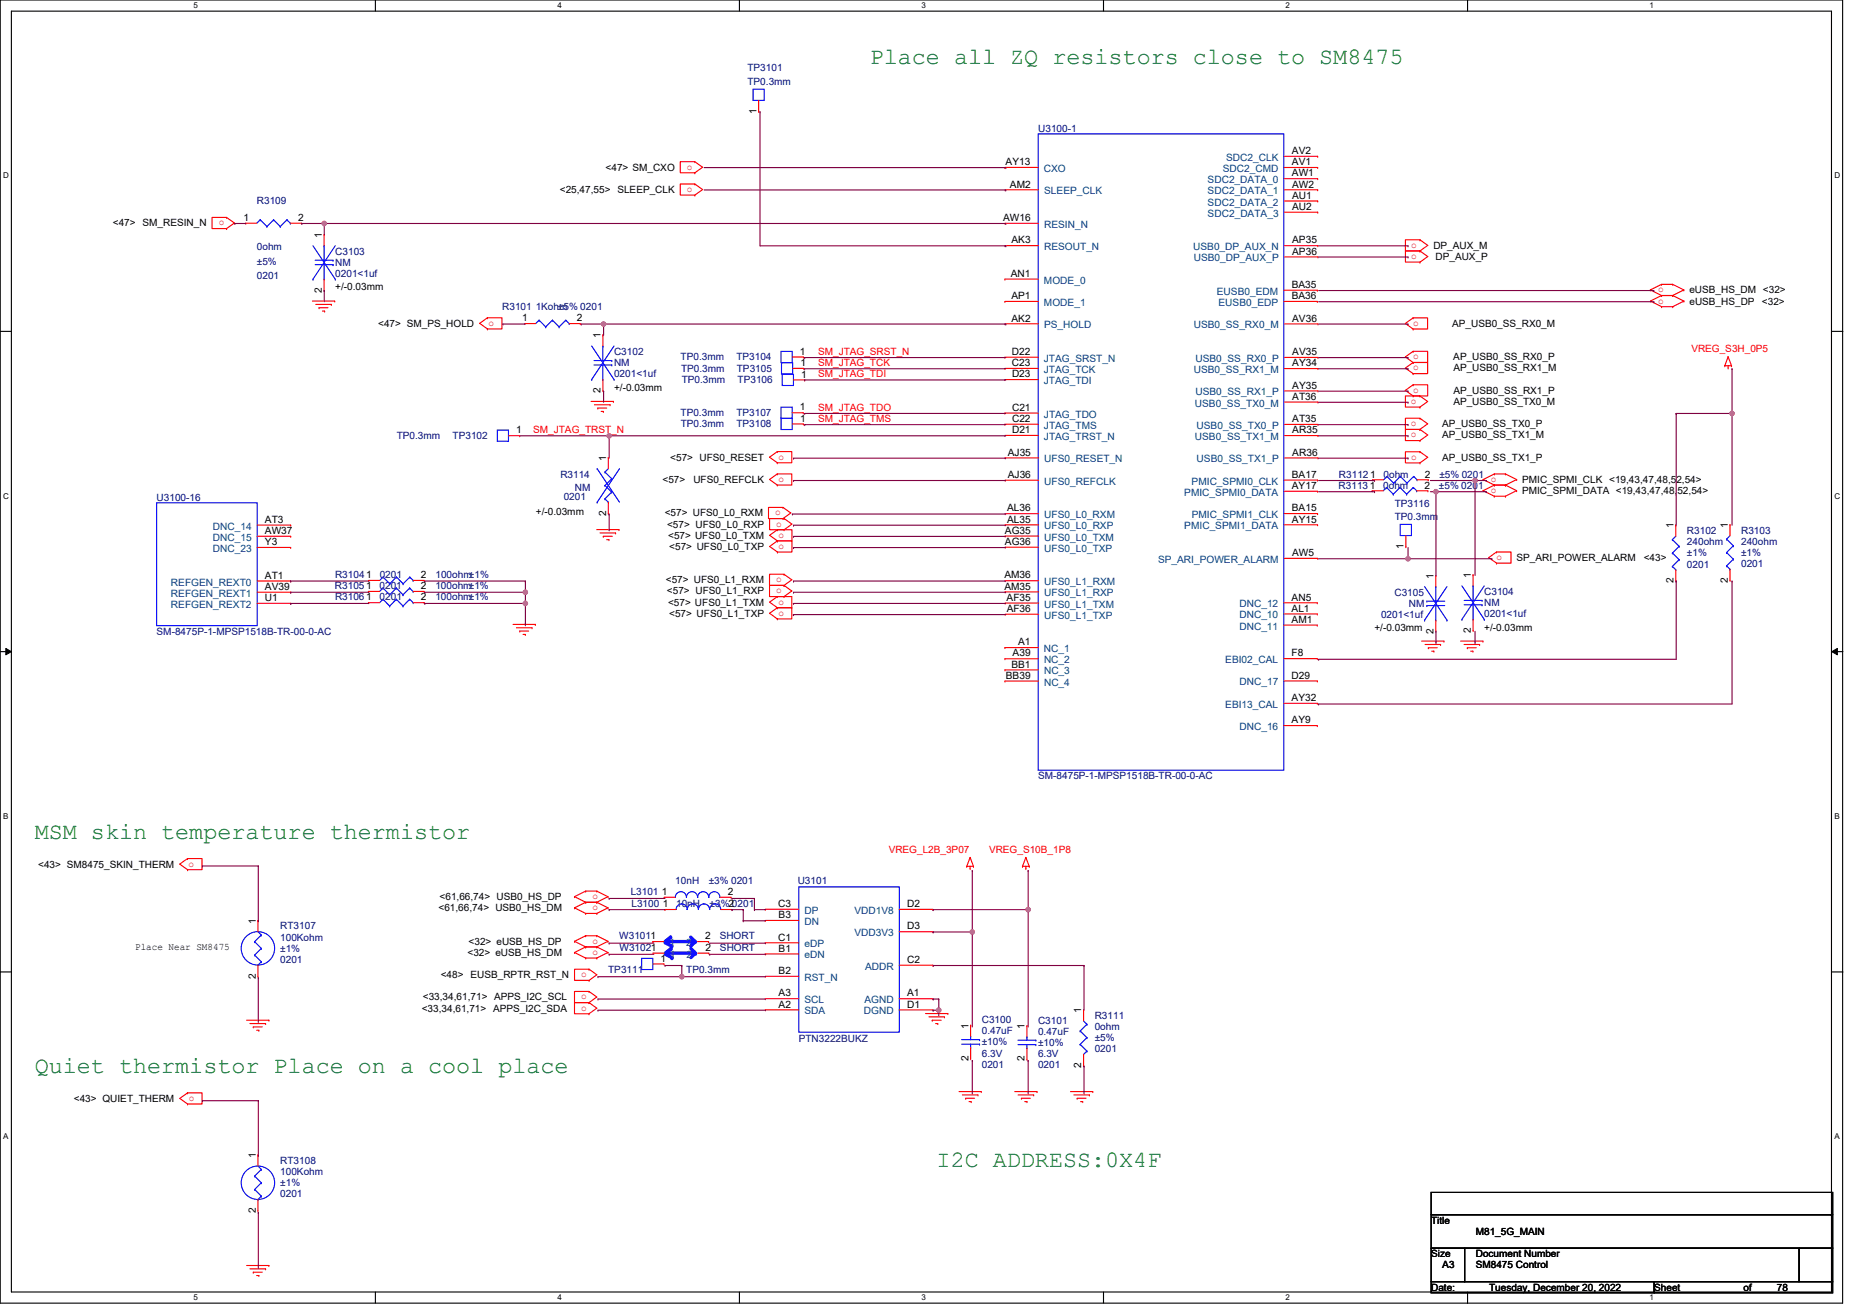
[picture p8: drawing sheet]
<svg xmlns="http://www.w3.org/2000/svg" width="297mm" height="210mm" viewBox="0 0 297 210" stroke-linecap="round" stroke-linejoin="round" font-family="sans-serif">
<path d="M0 0h293.9v207.9h-293.9zM1.8 1.8h290.4v204.3h-290.4z" fill="none" stroke="#000" stroke-width=".18"/>
<g fill="#fff">
<path d="M30.9 .2h.7v1.4h-.7z"/>
<path d="M30.9 206.3h.7v1.4h-.7z"/>
</g>
<path d="M59.9 0v1.8M59.9 206.1v1.8" fill="none" stroke="#000" stroke-width=".18"/>
<g fill="#fff">
<path d="M88.9 .2h.7v1.4h-.7z"/>
<path d="M88.9 206.3h.7v1.4h-.7z"/>
</g>
<path d="M118 0v1.8M118 206.1v1.8" fill="none" stroke="#000" stroke-width=".18"/>
<g fill="#fff">
<path d="M147 .2h.7v1.4h-.7z"/>
<path d="M147 206.3h.7v1.4h-.7z"/>
</g>
<path d="M176 0v1.8M176 206.1v1.8" fill="none" stroke="#000" stroke-width=".18"/>
<g fill="#fff">
<path d="M205.1 .2h.7v1.4h-.7z"/>
<path d="M205.1 206.3h.7v1.4h-.7z"/>
</g>
<path d="M234.1 0v1.8M234.1 206.1v1.8" fill="none" stroke="#000" stroke-width=".18"/>
<g fill="#fff">
<path d="M263.2 .2h.7v1.4h-.7z"/>
<path d="M263.2 206.3h.7v1.4h-.7z"/>
<path d="M.5 27.3h.9v1.4h-.9z"/>
<path d="M292.6 27.3h1v1.4h-1z"/>
<path d="M.5 78.4h.9v1.4h-.9z"/>
<path d="M292.7 78.4h.9v1.4h-.9z"/>
</g>
<path d="M0 52.9h1.8M292.2 52.9h1.8" fill="none" stroke="#000" stroke-width=".18"/>
<g fill="#fff">
<path d="M.5 129.5h.8v1.4h-.8z"/>
<path d="M292.7 129.5h.8v1.4h-.8z"/>
</g>
<path d="M0 103.9h1.8M292.2 103.9h1.8" fill="none" stroke="#000" stroke-width=".18"/>
<path d="M.9 103.4l.9 .5-.9 .5zM292.2 103.9l.9-.5v1z" fill="#000"/>
<path d="M.9 103.4l.9 .5-.9 .5zM292.2 103.9l.9-.5v1z" fill="none" stroke="#000" stroke-width=".16"/>
<g fill="#fff">
<path d="M.5 180.6h.8v1.4h-.8z"/>
<path d="M292.7 180.6h.8v1.4h-.8z"/>
</g>
<path d="M0 155h1.8M292.2 155h1.8M228.3 190.2h64.1v3.5h-64.1zM228.3 193.7h64.1v5.4h-64.1zM228.3 199.1h5.3v5.3h-5.3zM228.3 190.2h64.1v3.6h-64.1zM228.3 193.8h64.1v5.3h-64.1zM233.6 199.1h53.4v5.3h-53.4zM287 199.1h5.4v5.3h-5.4zM228.3 204.4h35.6v1.8h-35.6zM263.9 204.4h28.5v1.8h-28.5z" fill="none" stroke="#000" stroke-width=".18"/>
<g fill="none" stroke="#f00" stroke-width=".18">
<path d="M121 17.8h.1M121 16v1.8M36.1 34.7h.1M36.1 36.5h.1M36.1 34.7h-2.3v1.8h2.3M36.1 34.7l1.3 .9-1.3 .9M110.8 25.8h.1M110.8 27.6h.1M110.8 25.8h-2.3v1.8h2.3M110.8 25.8l1.3 .9-1.3 .9M110.8 29.3h.1M110.8 31.1h.1"/>
<path d="M110.8 29.3h-2.3v1.8h2.3M110.8 29.3l1.3 .9-1.3 .9M226.5 38.3h.1M226.5 38.3h-2.3v1.7h2.3M226.5 38.3l1.3 .8-1.3 .9M49.8 48h3.6M50.4 48.6h2.5M50.9 49.1h.1M50.9 49.1h1.4M51.4 49.6h.4M51.8 49.6h.1M52.9 48.6h.1"/>
<path d="M53.4 48h.1M77.8 50.7h.1M77.8 52.5h.1M77.8 50.7h2.3v1.8h-2.3M77.8 50.7l-1.3 .9 1.3 .9M126.4 56.9h1.8M128.2 56.9h.1M225.4 50.7h.1M225.4 52.5h.1M225.4 50.7h2.3v1.8h-2.3M225.4 50.7l-1.2 .9 1.2 .9M225.4 56h.1"/>
<path d="M225.4 57.8h.1M225.4 56h2.3v1.8h-2.3M225.4 56l-1.2 .9 1.2 .9M225.4 59.6h.1M225.4 57.8h2.3v1.8h-2.3M225.4 57.8l-1.2 .9 1.2 .9M226.5 40h.1M226.5 41.8h.1M226.5 40h-2.3v1.8h2.3M226.5 40l1.3 .9-1.3 .9M263.3 46.2h.1M263.3 46.2l1.8 .9"/>
<path d="M263.3 48h.1M263.3 48l1.8 .9M265.1 45.4h.1M265.1 47.1h.1M265.1 45.4l-1.8 .8M265.1 45.4h1.7M265.1 47.1h1.7M265.1 48.9h.1M265.1 47.1l-1.8 .9M265.1 48.9h1.7M266.8 45.4h.1M266.8 47.1h.1"/>
<path d="M266.8 45.4l1.8 .8M266.8 48.9h.1M266.8 47.1l1.8 .9M268.6 46.2h.1M268.6 46.2l-1.8 .9M268.6 48h.1M268.6 48l-1.8 .9M275.1 58.3h.1M275.1 58.3h1.1M275.7 58.7h.1M275.7 56.9h.1M275.7 58.3v.4"/>
<path d="M275.7 56.9l.5 1.4M275.7 56.9l-.6 1.4M276.2 58.3h.1M94.3 64h3.6M94.8 64.6h2.5M95.4 65.1h.1M95.4 65.1h1.4M95.9 65.6h.3M96.2 65.6h.1M97.3 64.6h.1M97.9 64h.1M124 72h.1"/>
<path d="M124 73.8h.1M124 72h2.3v1.8h-2.3M124 72l-1.2 .9 1.2 .9M124 75.6h.1M124 77.4h.1M124 75.6h2.3v1.8h-2.3M124 75.6l-1.2 .9 1.2 .9M126.4 65.8h1.7M128.1 65.8h.1M218.9 78.3h.1M218.9 78.3h1.8M225.4 61.4h.1"/>
<path d="M225.4 63.2h.1M225.4 61.4h2.4v1.8h-2.4M225.4 61.4l-1.2 .9 1.2 .9M226 78.3h1.8M226.5 63.2h.1M226.5 64.9h.1M226.5 63.2h-2.3v1.7h2.3M226.5 63.2l1.3 .8-1.3 .9M226.5 66.7h.1M226.5 68.5h.1M226.5 66.7h-2.3v1.8h2.3M226.5 66.7l1.3 .9-1.3 .9"/>
<path d="M226.5 70.3h.1M226.5 68.5h-2.3v1.8h2.3M226.5 68.5l1.3 .9-1.3 .9M226.5 72.1h.1M226.5 73.8h.1M226.5 72.1h-2.3v1.7h2.3M226.5 72.1l1.3 .8-1.3 .9M227.8 78.3h.1M236.6 78.3h.1M236.6 78.3l1.8 .9M236.6 76.5h.1M236.6 76.5l1.8 .9"/>
<path d="M238.4 77.4h.1M238.4 79.2h.1M238.4 77.4l-1.8 .9M238.4 77.4h1.8M238.4 79.2h1.8M238.4 75.6h.1M238.4 75.6l-1.8 .9M238.4 75.6h1.8M240.2 77.4h.1M240.2 79.2h.1M240.2 77.4l1.7 .9M240.2 75.6h.1"/>
<path d="M240.2 75.6l1.7 .9M241.9 78.3h.1M241.9 78.3l-1.7 .9M241.9 76.5h.1M241.9 76.5l-1.7 .9M81.8 99.6h3.6M85.4 99.6h.1M95.2 84.5h3.5M95.7 85h2.5M96.2 85.5h.1M96.2 85.5h1.5M96.8 86.1h.3"/>
<path d="M97.1 86.1h.1M98.2 85h.1M98.7 84.5h.1M124 95.2h.1M124 96.9h.1M124 95.2h2.3v1.7h-2.3M124 95.2l-1.2 .8 1.2 .9M124 98.7h.1M124 96.9h2.3v1.8h-2.3M124 96.9l-1.2 .9 1.2 .9M124 84.5h.1M124 86.3h.1"/>
<path d="M124 84.5h2.3v1.8h-2.3M124 84.5l-1.2 .9 1.2 .9M124 88.1h.1M124 86.3h2.3v1.8h-2.3M124 86.3l-1.2 .9 1.2 .9M124.9 80.9h.1M124.9 82.7h.1M124.9 80.9h-2.3v1.8h2.3M124.9 80.9l1.3 .9-1.3 .9M125.1 91.6h.1M125.1 93.4h.1M125.1 91.6h-2.3v1.8h2.3"/>
<path d="M125.1 91.6l1.2 .9-1.2 .9M125.1 95.2h.1M125.1 93.4h-2.3v1.8h2.3M125.1 93.4l1.2 .9-1.2 .9M125.1 82.7h.1M125.1 84.5h.1M125.1 82.7h-2.3v1.8h2.3M125.1 82.7l1.2 .9-1.2 .9M238.7 88h.1M238.7 89.8h.1M238.7 88h2.3v1.8h-2.3M238.7 88l-1.2 .9 1.2 .9"/>
<path d="M82.4 100.1h2.5M82.9 100.7h.1M82.9 100.7h1.4M83.4 101.2h.4M83.8 101.2h.1M84.9 100.1h.1M226.8 102.3h3.5M227.3 102.8h2.5M227.9 103.3h.1M227.9 103.3h1.4M228.4 103.9h.3M228.7 103.9h.1"/>
<path d="M229.8 102.8h.1M230.3 102.3h.1M233 102.3h3.6M233.5 102.8h2.5M234.1 103.3h.1M234.1 103.3h1.4M234.6 103.9h.4M235 103.9h.1M236 102.8h.1M236.6 102.3h.1M29.9 136.9h.1M29.9 138.7h.1"/>
<path d="M29.9 136.9h2.3v1.8h-2.3M29.9 136.9l-1.2 .9 1.2 .9M154.2 138.2h.1M154.2 138.2h1.1M154.8 138.5h.1M154.8 136.8h.1M154.8 138.2v.3M154.8 136.8l.5 1.4M154.8 136.8l-.6 1.4M155.3 138.2h.1M163.1 138.2h.1M163.1 138.2h1.1"/>
<path d="M163.7 138.5h.1M163.7 136.8h.1M163.7 138.2v.3M163.7 136.8l.5 1.4M163.7 136.8l-.6 1.4M164.2 138.2h.1M91.7 143h.1M91.7 143l1.7 .9M91.7 144.8h.1M91.7 144.8l1.7 .9M91.7 150.1h.1M91.7 150.1l1.7 .9"/>
<path d="M91.7 151.9h.1M91.7 151.9l1.7 .9M93.4 142.1h.1M93.4 143.9h.1M93.4 142.1h1.8M93.4 142.1l-1.7 .9M93.4 143.9h1.8M93.4 145.7h.1M93.4 143.9l-1.7 .9M93.4 145.7h1.8M93.4 149.3h.1M93.4 151h.1"/>
<path d="M93.4 149.3h1.8M93.4 149.3l-1.7 .8M93.4 151h1.8M93.4 152.8h.1M93.4 151l-1.7 .9M93.4 152.8h1.8M94 158.1h.1M94 159.9h.1M94 158.1h-2.4v1.8h2.4M94 158.1l1.2 .9-1.2 .9M94 159.9h-2.4v1.8h2.4M94 159.9l1.2 .9-1.2 .9"/>
<path d="M94 154.6h.1M94 156.4h.1M94 154.6h-2.3v1.8h2.3M94 154.6l1.2 .9-1.2 .9M95.2 142.1h.1M95.2 143.9h.1M95.2 142.1l1.8 .9M95.2 145.7h.1M95.2 143.9l1.8 .9M95.2 149.3h.1M95.2 151h.1M95.2 149.3l1.8 .8"/>
<path d="M95.2 152.8h.1M95.2 151l1.8 .9M97 143h.1M97 143l-1.8 .9M97 144.8h.1M97 144.8l-1.8 .9M97 150.1h.1M97 150.1l-1.8 .9M97 151.9h.1M97 151.9l-1.8 .9M29.9 174.3h.1M29.9 176.1h.1"/>
<path d="M29.9 174.3h2.3v1.8h-2.3M29.9 174.3l-1.2 .9 1.2 .9M39.3 162.7h3.6M39.9 163.3h2.5M40.4 163.8h.1M40.4 163.8h1.4M40.9 164.3h.4M41.3 164.3h.1M42.4 163.3h.1M42.9 162.7h.1M94 161.7h.1M147.6 161.7h3.6"/>
<path d="M148.2 162.2h2.5M148.7 162.7h.1M148.7 162.7h1.4M149.3 163.3h.3M149.6 163.3h.1M150.7 162.2h.1M151.2 161.7h.1M153 174.1h3.5M153.5 174.6h2.5M154 175.2h.1M154 175.2h1.5M154.6 175.7h.3"/>
<path d="M154.8 163.5h.1M154.8 163.5v1.8M154.8 168.9h.1M154.8 167.1v1.8M154.9 175.7h.1M156 174.6h.1M156.5 174.1h.1M161.9 174.1h3.5M162.4 174.6h2.5M162.9 175.2h.1M162.9 175.2h1.5M163.5 175.7h.3"/>
<path d="M163.8 175.7h.1M164.9 174.6h.1M165.4 174.1h.1M170.8 174.1h3.5M171.3 174.6h2.5M171.8 175.2h.1M171.8 175.2h1.5M172.4 175.7h.3M172.7 175.7h.1M173.8 174.6h.1M174.3 174.1h.1M39.3 201.8h3.6"/>
<path d="M39.9 202.4h2.5M40.4 202.9h.1M40.4 202.9h1.4M40.9 203.4h.4M41.3 203.4h.1M42.4 202.4h.1M42.9 201.8h.1"/>
</g>
<g fill="none" stroke="#00f" stroke-width=".18">
<path d="M120.1 14.2h1.8v1.8h-1.8zM124.6 56.1h1.8v1.7h-1.8zM124.6 64.9h1.8v1.8h-1.8zM221.2 77.7h.1M221.2 77.7l-.5 .6M221.2 77.7l1.1 1.1M222.3 78.8h.1M223.3 77.7h.1M223.3 77.7l-1 1.1M223.3 77.7l1.1 1.1M224.4 78.8h.1M225.5 77.7h.1"/>
<path d="M225.5 77.7l-1.1 1.1M225.5 77.7l.5 .6M226 78.3h.1M153.4 165.8h2.9M153.4 166.5h2.9M154.8 165.3h.1M154.8 167.1h.1M154.8 165.3v.5M154.8 166.5v.6M156.3 165.8h.1M156.3 166.5h.1"/>
</g>
<path d="M110.2 149.5l.5 .5" fill="none" stroke="#00f" stroke-width=".53"/>
<circle cx="110.7" cy="150" r=".26" fill="#00f"/>
<path d="M110.9 150.2l-.7 .7" fill="none" stroke="#00f" stroke-width=".53"/>
<circle cx="110.9" cy="150.2" r=".26" fill="#00f"/>
<path d="M106.5 150.2h3.9" fill="none" stroke="#00f" stroke-width=".53"/>
<circle cx="110.4" cy="150.2" r=".26" fill="#00f"/>
<path d="M107 149.5l-.9 .7" fill="none" stroke="#00f" stroke-width=".53"/>
<circle cx="107" cy="149.5" r=".26" fill="#00f"/>
<path d="M106.1 150.4l1.1 .5" fill="none" stroke="#00f" stroke-width=".53"/>
<circle cx="107.2" cy="150.9" r=".26" fill="#00f"/>
<g fill="none" stroke="#f00" stroke-width=".18">
<path d="M39.2 35.6h.1M39.2 35.6h1.8M46.3 35.6h1.8M48.1 35.6h.1M83.7 51.6h.1M83.7 51.6h1.8M90.8 51.6h1.8M92.6 51.6h.1M97 73h.1M97 73v1.8M126.4 67.6h1.8M128.2 67.6h.1"/>
<path d="M218.9 76.5h.1M218.9 76.5h1.8M226.1 76.5h1.7M227.8 76.5h.1M58.8 94.3h.1M58.8 94.3h1.8M58.8 96.1h.1M58.8 96.1h1.8M65.9 94.3h1.8M65.9 96.1h1.8M67.7 94.3h.1M67.7 96.1h.1"/>
<path d="M97 81.9h.1M97 80.1v1.8M224.3 87.2h.1M224.3 85.4v1.8M235 91.7h.1M235 91.7v1.7M235 98.8v1.8M235 100.6h.1M41.1 146.8h.1M41.1 146.8v1.8M41.1 155.7h.1M41.1 153.9v1.8"/>
<path d="M104.1 150.2h.1M104.1 150.2h1.8M104.1 153.8h1.8M105.9 153.8h.1M106 143.1h.1M106 143.1h1.7M111.3 150.2h1.7M113 150.2h.1M114.9 143.1h1.7M116.6 143.1h.1M41.2 184.2h.1M41.2 184.2v1.8"/>
<path d="M41.2 193.1h.1M41.2 191.3v1.8"/>
</g>
<g fill="none" stroke="#00f" stroke-width=".18">
<path d="M41.5 35.1h.1M41.5 35.1l-.5 .5M41.5 35.1l1.1 1M42.6 36.1h.1M43.6 35.1h.1M43.6 35.1l-1 1M43.6 35.1l1.1 1M44.7 36.1h.1M45.8 35.1h.1M45.8 35.1l-1.1 1M45.8 35.1l.5 .5M46.3 35.6h.1"/>
<path d="M86 51.1h.1M86 51.1l-.5 .5M86 51.1l1.1 1M87.1 52.1h.1M88.1 51.1h.1M88.1 51.1l-1 1M88.1 51.1l1.1 1M89.2 52.1h.1M90.3 51.1h.1M90.3 51.1l-1.1 1M90.3 51.1l.5 .5M90.8 51.6h.1"/>
<path d="M95.3 74.8h.1M95.3 74.8l3.5 5.3M96.5 75.3h.1M96.5 77.4h.1M96.5 79.6h.1M96.5 75.3l1.1 1.1M96.5 77.4l1.1 1.1M96.5 79.6l.5 .5M97 74.8l-.5 .5M97.6 76.4h.1M97.6 78.5h.1M97.6 76.4l-1.1 1"/>
<path d="M97.6 78.5l-1.1 1.1M98.8 74.8l-3.5 5.3M124.6 66.7h1.8v1.8h-1.8zM221.3 76h.1M221.3 76l-.6 .5M221.3 76l1 1.1M222.3 77.1h.1M223.4 76h.1M223.4 76l-1.1 1.1M223.4 76l1.1 1.1M224.5 77.1h.1M225.5 76h.1"/>
<path d="M225.5 76l-1 1.1M225.5 76l.6 .5M226.1 76.5h.1M61.1 93.8h.1M61.1 93.8l-.5 .5M61.1 93.8l1.1 1.1M61.1 95.6h.1M61.1 95.6l-.5 .5M61.1 95.6l1.1 1.1M62.2 94.9h.1M62.2 96.7h.1M63.2 93.8h.1"/>
<path d="M63.2 93.8l-1 1.1M63.2 93.8l1.1 1.1M63.2 95.6h.1M63.2 95.6l-1 1.1M63.2 95.6l1.1 1.1M64.3 94.9h.1M64.3 96.7h.1M65.4 93.8h.1M65.4 93.8l-1.1 1.1M65.4 93.8l.5 .5M65.4 95.6h.1M65.4 95.6l-1.1 1.1"/>
<path d="M65.4 95.6l.5 .5M65.9 94.3h.1M65.9 96.1h.1M95.3 80.1h.1M97 80.1h.1M223.4 83.6h1.8v1.8h-1.8zM233.2 98.8h.1M233.2 93.4l3.6 5.4M233.6 95.8h2.8M233.6 96.5h2.8M235 93.4h.1M235 98.8h.1"/>
<path d="M235 93.4v2.4M235 96.5v2.3M236.4 95.8h.1M236.4 96.5h.1M236.8 98.8h.1M236.8 93.4l-3.6 5.4M40.6 150.2h.1M40.6 152.3h.1M40.6 150.2l1.1 1.1M40.6 152.3l1.1 1.1M41.1 153.9h.1M41.1 148.6l.6 .5"/>
<path d="M41.7 149.1h.1M41.7 151.3h.1M41.7 153.4h.1M41.7 149.1l-1.1 1.1M41.7 151.3l-1.1 1M41.7 153.4l-.6 .5M102.4 152.9h1.7v1.7h-1.7zM107.7 143.1a.88 .88 0 0 1 .9-.9 .88 .88 0 0 1 .9 .9 .88 .88 0 0 1 .9-.9 .88 .88 0 0 1 .9 .9M111.3 143.1a.88 .88 0 0 1 .9-.9 .88 .88 0 0 1 .9 .9 .88 .88 0 0 1 .9-.9 .88 .88 0 0 1 .8 .9M40.6 187.6h.1M40.6 189.7h.1M40.6 187.6l1.1 1.1"/>
<path d="M40.6 189.7l1.1 1.1M41.1 191.3h.1M41.1 186l.6 .5M41.7 186.5h.1M41.7 188.7h.1M41.7 190.8h.1M41.7 186.5l-1.1 1.1M41.7 188.7l-1.1 1M41.7 190.8l-.6 .5"/>
<circle cx="41.1" cy="151.3" r="2.67"/>
<circle cx="41.1" cy="188.6" r="2.67"/>
</g>
<path d="M110.2 151.3l.6 .5" fill="none" stroke="#00f" stroke-width=".53"/>
<circle cx="110.8" cy="151.8" r=".26" fill="#00f"/>
<path d="M110.9 152l-.7 .7" fill="none" stroke="#00f" stroke-width=".53"/>
<circle cx="110.9" cy="152" r=".26" fill="#00f"/>
<path d="M106.5 152h3.9" fill="none" stroke="#00f" stroke-width=".53"/>
<circle cx="110.4" cy="152" r=".26" fill="#00f"/>
<path d="M107 151.3l-.9 .7" fill="none" stroke="#00f" stroke-width=".53"/>
<circle cx="107" cy="151.3" r=".26" fill="#00f"/>
<path d="M106.1 152.2l1.1 .5" fill="none" stroke="#00f" stroke-width=".53"/>
<circle cx="107.2" cy="152.7" r=".26" fill="#00f"/>
<g fill="none" stroke="#f00" stroke-width=".18">
<path d="M51.7 37.4h.1M51.7 37.4v1.8M160.3 26.7h.1M160.3 26.7h5.3M160.3 35.6h.1M160.3 35.6h5.4M160.3 39.2h.1M160.3 39.2h5.4M160.3 30.3h.1M160.3 30.3h5.4M204.9 24.9h5.3M204.9 26.7h5.3"/>
<path d="M204.9 28.5h5.3M204.9 30.3h5.3M204.9 32.1h5.3M204.9 33.8h5.3M204.9 39.2h5.3M210.2 24.9h.1M210.2 26.7h.1M210.2 28.5h.1M210.2 30.3h.1M210.2 32.1h.1M210.2 33.8h.1M210.2 39.2h.1"/>
<path d="M51.7 46.3h.1M51.7 44.5v1.8M96.2 53.4h.1M96.2 53.4v1.8M126.5 58.8h1.7M128.2 58.8h.1M160.3 57h.1M160.3 57h5.3M160.3 58.8h.1M160.3 58.8h5.3M160.3 44.5h.1M160.3 44.5h5.4"/>
<path d="M160.3 48.1h.1M160.3 48.1h5.4M160.3 51.6h.1M160.3 51.6h5.4M204.8 46.3h5.4M204.8 48.1h5.4M204.9 41h5.3M204.9 51.7h5.3M204.9 57h5.3M204.9 58.8h5.3M210.2 46.3h.1M210.2 48.1h.1"/>
<path d="M210.2 41h.1M210.2 51.7h.1M210.2 57h.1M210.2 58.8h.1M81.1 69.5h1.8M82.9 69.5h.1M96.2 62.3h.1M96.2 60.5v1.8M126.6 60.6h1.8M128.4 60.6h.1M160.3 60.5h.1M160.3 60.5h5.3"/>
<path d="M160.3 65.9h.1M160.3 65.9h5.3M160.3 67.7h.1M160.3 67.7h5.3M160.3 69.4h.1M160.3 69.4h5.3M160.4 76.6h.1M160.4 76.6h5.3M160.4 73h.1M160.4 73h5.3M204.8 76.6h5.4M204.8 78.4h5.4"/>
<path d="M204.9 62.4h5.3M204.9 64.1h5.4M204.9 67.7h5.4M204.9 69.5h5.4M204.9 73h5.4M210.2 76.6h.1M210.2 78.4h.1M210.2 62.4h.1M210.3 64.1h.1M210.3 67.7h.1M210.3 69.5h.1M210.3 73h.1"/>
<path d="M41 83.8h5.4M41 85.5h5.4M41 87.3h5.4M41 92.7h5.4M41 94.5h5.4M41 96.2h5.4M46.4 83.8h.1M46.4 85.5h.1M46.4 87.3h.1M46.4 92.7h.1M46.4 94.5h.1M46.4 96.2h.1"/>
<path d="M58.8 92.6h.1M58.8 92.6h1.8M65.9 92.6h1.8M67.7 92.6h.1M160.3 81.9h.1M160.3 81.9h5.4M160.3 83.7h.1M160.3 83.7h5.4M160.3 85.5h.1M160.3 85.5h5.4M160.3 87.3h.1M160.3 87.3h5.4"/>
<path d="M160.4 92.6h.1M160.4 92.6h5.3M160.4 94.4h.1M160.4 94.4h5.3M160.4 96.2h.1M160.4 96.2h5.3M160.4 98h.1M160.4 98h5.3M204.8 97.9h5.3M204.8 99.7h5.3M204.8 96.1h5.3M204.8 81.9h5.4"/>
<path d="M204.8 83.7h5.4M204.9 89.1h5.3M210.1 97.9h.1M210.1 99.7h.1M210.1 96.1h.1M210.2 81.9h.1M210.2 83.7h.1M210.2 89.1h.1M229.1 91.8h.1M229.1 91.8v1.8M229.1 98.9v1.8M267.3 83.8h.1"/>
<path d="M267.3 83.8v1.7M267.3 92.7h.1M267.3 90.9v1.8M276 83.7h.1M276 83.7v1.8M276 92.6h.1M276 90.8v1.8M160.3 103.3h.1M160.3 103.3h5.4M160.3 105.1h.1M160.3 105.1h5.4M160.3 106.9h.1"/>
<path d="M160.3 106.9h5.4M160.3 108.6h.1M160.3 108.6h5.4M204.8 115.7h5.3M204.8 108.6h5.3M204.8 105.1h5.3M204.8 112.2h5.4M210.1 115.7h.1M210.1 108.6h.1M210.1 105.1h.1M210.2 112.2h.1M229.1 100.7h.1"/>
<path d="M104.2 152h.1M104.2 152h1.8M106.1 145.1h.1M106.1 145.1h1.8M111.3 152h1.8M113.1 152h.1M115 145.1h1.8M116.8 145.1h.1M122.1 145h.1M122.1 145h5.3M122.1 146.8h.1M122.1 146.8h5.3"/>
<path d="M122.1 152.2h.1M122.1 152.2h5.3M122.1 150.4h.1M122.1 150.4h5.3M122.1 155.7h.1M122.1 155.7h5.3M122.1 159.3h.1M122.1 159.3h5.3M143.5 159.3h5.3M143.5 154h5.3M143.5 145h5.3M143.5 148.6h5.3"/>
<path d="M148.8 159.3h.1M148.8 154h.1M148.8 145h.1M148.8 148.6h.1M122.1 161.1h.1M122.1 161.1h5.3M143.5 161.1h5.3M148.8 161.1h.1M163.8 163.6h.1M163.8 163.6v1.8M163.8 168.9h.1M163.8 167.2v1.7"/>
<path d="M172.9 161.1h.1M172.9 161.1v1.7M172.9 170h.1M172.9 168.2v1.8"/>
</g>
<g fill="none" stroke="#00f" stroke-width=".18">
<path d="M49.9 39.2l3.6 5.3M51.7 39.2h.1M51.7 39.2v2.3M53.5 39.2l-3.6 5.3M165.6 21.4h39.2v101.5h-39.2zM49.9 44.5h.1M50.3 41.5h2.8M50.3 42.2h2.8M51.7 44.5h.1M51.7 42.2v2.3M53.1 41.5h.1M53.1 42.2h.1"/>
<path d="M53.5 44.5h.1M94.4 55.2l3.6 5.3M94.7 57.5h2.9M94.7 58.2h2.9M96.2 55.2h.1M96.2 55.2v2.3M96.2 58.2v2.3M97.6 57.5h.1M97.6 58.2h.1M98 55.2l-3.6 5.3M124.7 57.9h1.7v1.7h-1.7zM124.8 59.7h1.8v1.8h-1.8z"/>
<path d="M79.3 68.6h1.8v1.8h-1.8zM94.4 60.5h.1M96.2 60.5h.1M98 60.5h.1M25 80.2h16v19.6h-16zM61.1 92h.1M61.1 92l-.5 .6M61.1 92l1.1 1.1M62.2 93.1h.1M63.2 92h.1M63.2 92l-1 1.1M63.2 92l1.1 1.1"/>
<path d="M64.3 93.1h.1M65.4 92h.1M65.4 92l-1.1 1.1M65.4 92l.5 .6M65.9 92.6h.1M227.3 98.9h.1M227.3 93.6l3.5 5.3M227.6 95.9h.1M227.6 96.6h.1M227.6 95.9h2.9M227.6 96.6h2.9M229 93.6h.1"/>
<path d="M229 98.9h.1M229 93.6v2.3M229 96.6v2.3M230.8 98.9h.1M230.8 93.6l-3.5 5.3M266.8 86.1h.1M266.8 88.2h.1M266.8 90.3h.1M266.8 86.1l1.1 1M266.8 88.2l1.1 1.1M266.8 90.3l.5 .6M267.3 90.9h.1"/>
<path d="M267.3 85.5l-.5 .6M267.9 87.1h.1M267.9 89.3h.1M267.9 87.1l-1.1 1.1M267.9 89.3l-1.1 1M275.4 86h.1M275.4 88.1h.1M275.4 90.3h.1M275.4 86l1.1 1.1M275.4 88.1l1.1 1.1M275.4 90.3l.6 .5M276 90.8h.1"/>
<path d="M276 85.5l-.6 .5M276.5 87.1h.1M276.5 89.2h.1M276.5 87.1l-1.1 1M276.5 89.2l-1.1 1.1M107.9 145.1a.88 .88 0 0 1 .9-.9h-.1a.88 .88 0 0 1 .9 .9 .88 .88 0 0 1 .9-.9 .88 .88 0 0 1 .9 .9 .88 .88 0 0 1 .9-.9 .88 .88 0 0 1 .9 .9 .88 .88 0 0 1 .9-.9 .88 .88 0 0 1 .9 .9M127.4 141.5h16.1v23.1h-16.1zM162.4 165.9h2.8M162.4 166.6h2.8M163.8 165.4h.1M163.8 167.2h.1M163.8 165.4v.5"/>
<path d="M163.8 166.6v.6M165.2 165.9h.1M165.2 166.6h.1M172.3 164.4h.1M172.3 166.6h.1M172.3 164.4l1.1 1.1M172.3 166.6l1.1 1M172.9 168.2h.1M172.9 162.8l.5 .6M173.4 163.4h.1M173.4 165.5h.1M173.4 167.6h.1"/>
<path d="M173.4 163.4l-1.1 1M173.4 165.5l-1.1 1.1M173.4 167.6l-.5 .6"/>
</g>
<g fill="none" stroke="#800040" stroke-width=".18">
<path d="M37.5 35.6h.1M37.5 35.6h1.7M112.3 30.3h48.1M160.4 30.3h.1M80.2 51.7h.1M80.2 51.7h3.6M92.7 51.7h.1M92.7 51.7h3.6M128.4 57h.1M128.4 57h32M128.4 58.8h.1M128.4 58.8h32"/>
<path d="M276.3 58.8h.1M276.3 58.8v25M82.9 69.5h14.3M97.2 69.5h.1M126.6 73.1h.1M126.6 76.6h.1M126.6 73.1h33.9M126.6 76.6h33.9M128.4 60.6h.1M128.4 60.6h32M128.4 65.9h.1M128.4 65.9h32"/>
<path d="M128.4 67.7h.1M128.4 67.7h32.1M267.4 65.9h.1M267.4 65.9h8.9M267.4 65.9v17.9M276.3 65.9h.1M126.6 92.7h.1M126.6 94.5h.1M126.6 96.2h.1M126.6 98h.1M126.6 92.7h33.9M126.6 94.5h33.9"/>
<path d="M126.6 96.2h33.9M126.6 98h33.9M32.3 138.1h.1M32.3 138.1h8.9M41.2 138.1h.1M41.2 138.1v8.9M41.2 155.9h.1M41.2 155.9v7.2"/>
</g>
<circle cx="276.3" cy="65.9" r=".35" fill="#f0f"/>
<circle cx="276.3" cy="65.9" r=".35" fill="none" stroke="#f0f" stroke-width=".18"/>
<g fill="none" stroke="#800040" stroke-width=".18">
<path d="M210.4 48.1h53.4M263.8 48.1h.1M210.4 76.6h8.9M210.4 78.4h8.9M219.3 76.6h.1M219.3 78.4h.1M46.4 92.7h.1M46.4 94.5h.1M46.4 92.7h12.5M46.4 94.5h12.5M67.8 92.7h.1M67.8 94.5h.1"/>
<path d="M67.8 92.7h16M83.8 92.7h.1M83.8 92.7v1.8h-16M267.4 92.7h.1M267.4 92.7v12.5h-57M276.3 92.7h.1M276.3 92.7v19.6h-65.9M210.4 105.2h.1M210.4 112.3h.1"/>
</g>
<circle cx="83.8" cy="94.5" r=".35" fill="#f0f"/>
<circle cx="83.8" cy="94.5" r=".35" fill="none" stroke="#f0f" stroke-width=".18"/>
<path d="M83.8 94.5h.1M83.8 94.5v1.7M210.4 89.1h14.2M224.6 89.1h.1" fill="none" stroke="#800040" stroke-width=".18"/>
<circle cx="224.6" cy="89.1" r=".35" fill="#f0f"/>
<circle cx="224.6" cy="89.1" r=".35" fill="none" stroke="#f0f" stroke-width=".18"/>
<g fill="none" stroke="#800040" stroke-width=".18">
<path d="M121.2 17.8h.1M121.2 17.8v21.4h39.3M112.3 26.7h48.2M160.5 39.2h.1M160.5 26.7h.1M210.4 46.3h53.4M263.8 46.3h.1M46.4 96.2h.1M46.4 96.2h12.5M67.8 96.2h.1M67.8 96.2h16M32.3 175.6h.1"/>
<path d="M32.3 175.6h8.9M41.2 175.6h.1M41.2 175.6v8.9M41.2 193.4h.1M41.2 193.4v8.9"/>
</g>
<circle cx="83.8" cy="96.2" r=".35" fill="#f0f"/>
<circle cx="83.8" cy="96.2" r=".35" fill="none" stroke="#f0f" stroke-width=".18"/>
<path d="M48.2 35.6h.1M48.2 35.6h112.3M51.7 35.6h.1M51.7 35.6v1.8M160.5 35.6h.1M51.7 46.3h.1M51.7 46.3v1.8M83.8 96.2h.1M83.8 96.2v3.6" fill="none" stroke="#800040" stroke-width=".18"/>
<circle cx="51.7" cy="35.6" r=".35" fill="#f0f"/>
<circle cx="51.7" cy="35.6" r=".35" fill="none" stroke="#f0f" stroke-width=".18"/>
<path d="M96.3 51.7h.1M96.3 51.7v1.8M96.3 51.7h64.2M160.5 51.7h.1M96.3 62.4h.1M96.3 62.4v1.8" fill="none" stroke="#800040" stroke-width=".18"/>
<circle cx="96.3" cy="51.7" r=".35" fill="#f0f"/>
<circle cx="96.3" cy="51.7" r=".35" fill="none" stroke="#f0f" stroke-width=".18"/>
<g fill="none" stroke="#800040" stroke-width=".18">
<path d="M97.2 69.5h.1M97.2 69.5v3.6M97.2 69.5h63.3M228.2 76.6h7.1M228.2 78.4h.9M229.1 78.4h.1M235.3 76.6h.1M126.4 82h.1M126.4 82h34.1M126.6 83.8h.1M126.6 85.6h.1M126.6 87.3h.1"/>
<path d="M126.6 83.8h33.9M126.6 85.6h33.9M126.6 87.3h33.9M224.6 89.1h.1M224.6 87.3v1.8M224.6 89.1h13.4M238 89.1h.1"/>
</g>
<circle cx="97.2" cy="69.5" r=".35" fill="#f0f"/>
<circle cx="97.2" cy="69.5" r=".35" fill="none" stroke="#f0f" stroke-width=".18"/>
<path d="M97.2 82h.1M97.2 82v2.7M155.1 138.8h.1M155.1 138.8v9.9M164 138.8h.1M164 138.8v6.3h-15.1M148.9 145.1h.1" fill="none" stroke="#800040" stroke-width=".18"/>
<circle cx="164" cy="145.1" r=".35" fill="#f0f"/>
<circle cx="164" cy="145.1" r=".35" fill="none" stroke="#f0f" stroke-width=".18"/>
<path d="M148.9 148.7h.1M148.9 148.7h6.2M164 145.1h.1M164 145.1v18.7M155.1 169.1h.1M155.1 169.1v5.4M164 169.1h.1M164 169.1v5.4" fill="none" stroke="#800040" stroke-width=".18"/>
<circle cx="155.1" cy="148.6" r=".35" fill="#f0f"/>
<circle cx="155.1" cy="148.6" r=".35" fill="none" stroke="#f0f" stroke-width=".18"/>
<g fill="none" stroke="#800040" stroke-width=".18">
<path d="M95.4 159.3h.1M95.4 155.8h.1M95.4 159.3h26.7M95.4 155.8h26.7M97.2 143.3h.1M97.2 145.1h.1M97.2 152.2h.1M97.2 143.3h8.9M97.2 145.1h8.9M97.2 152.2h7.1M108.8 155.8h.1M155.1 148.7h.1"/>
<path d="M155.1 148.7v15.1M95.4 161.1h.1M95.4 161.1h26.7"/>
</g>
<circle cx="108.8" cy="155.8" r=".35" fill="#f0f"/>
<circle cx="108.8" cy="155.8" r=".35" fill="none" stroke="#f0f" stroke-width=".18"/>
<g fill="none" stroke="#800040" stroke-width=".18">
<path d="M106.1 154h.1M106.1 154h2.7M108.8 154h.1M108.8 154v1.8M148.9 154h.1M148.9 159.3h.1M148.9 154h24M148.9 159.3h.9M172.9 154h.1M172.9 154v7.1M148.9 161.1h.1M148.9 161.1h.9"/>
<path d="M172.9 170h.1M172.9 170v4.5"/>
</g>
<circle cx="149.8" cy="161.1" r=".35" fill="#f0f"/>
<circle cx="149.8" cy="161.1" r=".35" fill="none" stroke="#f0f" stroke-width=".18"/>
<path d="M229.1 78.4h.1M229.1 78.4v13.4M149.8 159.3h.1M149.8 159.3v2.7M149.8 161.1h.1" fill="none" stroke="#800040" stroke-width=".18"/>
<circle cx="229.1" cy="78.4" r=".35" fill="#f0f"/>
<circle cx="229.1" cy="78.4" r=".35" fill="none" stroke="#f0f" stroke-width=".18"/>
<path d="M229.1 78.4h8M235.3 76.6h.1M235.3 76.6v15.2M237.1 78.4h.1" fill="none" stroke="#800040" stroke-width=".18"/>
<circle cx="235.3" cy="76.6" r=".35" fill="#f0f"/>
<circle cx="235.3" cy="76.6" r=".35" fill="none" stroke="#f0f" stroke-width=".18"/>
<g fill="none" stroke="#800040" stroke-width=".18">
<path d="M210.4 39.2h14.2M224.6 39.2h.1M210.4 57h14.2M210.4 51.7h14.2M210.4 58.8h14.2M210.4 41h14.2M224.6 57h.1M224.6 51.7h.1M224.6 58.8h.1M224.6 41h.1M210.4 62.4h14.2M210.4 67.7h14.2"/>
<path d="M210.4 64.2h14.2M210.4 69.5h14.2M210.4 73.1h14.2M224.6 62.4h.1M224.6 67.7h.1M224.6 64.2h.1M224.6 69.5h.1M224.6 73.1h.1M235.3 76.6h1.8M237.1 76.6h.1M229.1 102.5h.1M229.1 100.7v1.8"/>
<path d="M235.3 102.5h.1M235.3 100.7v1.8M97.2 150.4h.1M97.2 150.4h7.1M113.2 150.4h.1M113.2 152.2h.1M113.2 150.4h8.9M113.2 152.2h8.9M116.8 143.3h.1M116.8 145.1h.1M116.8 143.3h3.5M116.8 145.1h1.8"/>
<path d="M118.6 145.1h.1M118.6 146.9h.1M118.6 145.1v1.8M118.6 146.9h3.5M120.3 143.3h.1M120.3 145.1h.1M120.3 145.1h1.8M120.3 143.3v1.8"/>
</g>
<circle cx="276.3" cy="65.9" r=".35" fill="#f0f"/>
<circle cx="276.3" cy="65.9" r=".35" fill="none" stroke="#f0f" stroke-width=".18"/>
<circle cx="83.8" cy="94.5" r=".35" fill="#f0f"/>
<circle cx="83.8" cy="94.5" r=".35" fill="none" stroke="#f0f" stroke-width=".18"/>
<circle cx="224.6" cy="89.1" r=".35" fill="#f0f"/>
<circle cx="224.6" cy="89.1" r=".35" fill="none" stroke="#f0f" stroke-width=".18"/>
<circle cx="83.8" cy="96.2" r=".35" fill="#f0f"/>
<circle cx="83.8" cy="96.2" r=".35" fill="none" stroke="#f0f" stroke-width=".18"/>
<circle cx="51.7" cy="35.6" r=".35" fill="#f0f"/>
<circle cx="51.7" cy="35.6" r=".35" fill="none" stroke="#f0f" stroke-width=".18"/>
<circle cx="96.3" cy="51.7" r=".35" fill="#f0f"/>
<circle cx="96.3" cy="51.7" r=".35" fill="none" stroke="#f0f" stroke-width=".18"/>
<circle cx="97.2" cy="69.5" r=".35" fill="#f0f"/>
<circle cx="97.2" cy="69.5" r=".35" fill="none" stroke="#f0f" stroke-width=".18"/>
<circle cx="164" cy="145.1" r=".35" fill="#f0f"/>
<circle cx="164" cy="145.1" r=".35" fill="none" stroke="#f0f" stroke-width=".18"/>
<circle cx="155.1" cy="148.6" r=".35" fill="#f0f"/>
<circle cx="155.1" cy="148.6" r=".35" fill="none" stroke="#f0f" stroke-width=".18"/>
<circle cx="108.8" cy="155.8" r=".35" fill="#f0f"/>
<circle cx="108.8" cy="155.8" r=".35" fill="none" stroke="#f0f" stroke-width=".18"/>
<circle cx="149.8" cy="161.1" r=".35" fill="#f0f"/>
<circle cx="149.8" cy="161.1" r=".35" fill="none" stroke="#f0f" stroke-width=".18"/>
<circle cx="229.1" cy="78.4" r=".35" fill="#f0f"/>
<circle cx="229.1" cy="78.4" r=".35" fill="none" stroke="#f0f" stroke-width=".18"/>
<circle cx="235.3" cy="76.6" r=".35" fill="#f0f"/>
<circle cx="235.3" cy="76.6" r=".35" fill="none" stroke="#f0f" stroke-width=".18"/>
<g font-size="3.7" fill="#008000">
<text x="138.8" y="10.2">Place all ZQ resistors close to SM8475</text>
<text x="5.6" y="133.8">MSM skin temperature thermistor</text>
<text x="5.6" y="171.2">Quiet thermistor Place on a cool place</text>
<text x="149.4" y="186.1">I2C ADDRESS:0X4F</text>
</g>
<g font-size="1.6" fill="#000080">
<text x="119.2" y="11.4">TP3101</text>
<text x="119.2" y="13.5">TP0.3mm</text>
<text x="165.6" y="21">U3100-1</text>
<text x="41" y="32.6">R3109</text>
<text x="41" y="39.9">0ohm</text>
<text x="53.5" y="40.6">C3103</text>
<text x="41" y="42.2">±5%</text>
<text x="41" y="44.5">0201</text>
<text x="53.5" y="42.4">NM</text>
<text x="53.5" y="44.2">0201&lt;1uf</text>
<text x="80.1" y="49.5">R3101 1Kohm</text>
<text x="89" y="49.5">±5% 0201</text>
<text x="98" y="56.6">C3102</text>
<text x="98" y="58.4">NM</text>
<text x="108.6" y="57.5">TP0.3mm</text>
<text x="108.6" y="59.3">TP0.3mm</text>
<text x="117.5" y="57.5">TP3104</text>
<text x="117.5" y="59.3">TP3105</text>
<text x="98" y="60.2">0201&lt;1uf</text>
<text x="108.8" y="61.1">TP0.3mm</text>
<text x="117.7" y="61.1">TP3106</text>
<text x="63.3" y="70">TP0.3mm</text>
<text x="72.2" y="70">TP3102</text>
<text x="108.6" y="66.4">TP0.3mm</text>
<text x="108.6" y="68.2">TP0.3mm</text>
<text x="117.5" y="66.4">TP3107</text>
<text x="117.5" y="68.2">TP3108</text>
<text x="89.4" y="76.2">R3114</text>
<text x="213.5" y="77.9">R31131</text>
<text x="213.6" y="76.2">R31121</text>
<text x="220.7" y="77.9">0ohm</text>
<text x="220.7" y="76.2">0ohm</text>
<text x="229.6" y="77.9">±5% 0201</text>
<text x="229.6" y="76.2">±5% 0201</text>
<text x="25" y="79.8">U3100-16</text>
<text x="89.9" y="79.8">0201</text>
<text x="91.7" y="78.3">NM</text>
<text x="222.5" y="80.8">TP3116</text>
<text x="222.5" y="82.9">TP0.3mm</text>
<text x="269.1" y="85.2">R3102</text>
<text x="269.1" y="87">240ohm</text>
<text x="269.1" y="88.8">±1%</text>
<text x="277.8" y="85.1">R3103</text>
<text x="277.8" y="86.9">240ohm</text>
<text x="277.8" y="88.7">±1%</text>
<text x="53.4" y="94">R31051</text>
<text x="53.4" y="95.8">R31061</text>
<text x="53.5" y="92.2">R31041</text>
<text x="60.6" y="94">0201</text>
<text x="60.6" y="95.8">0201</text>
<text x="60.6" y="92.2">0201</text>
<text x="69.5" y="94">100ohm±1%</text>
<text x="69.5" y="95.8">100ohm±1%</text>
<text x="69.5" y="92.2">100ohm±1%</text>
<text x="222.5" y="95">C3105</text>
<text x="236.8" y="94.9">C3104</text>
<text x="269.1" y="90.5">0201</text>
<text x="277.8" y="90.4">0201</text>
<text x="25" y="101.2">SM-8475P-1-MPSP1518B-TR-00-0-AC</text>
<text x="220.3" y="98.6">0201&lt;1uf</text>
<text x="224.8" y="96.8">NM</text>
<text x="236.8" y="96.7">NM</text>
<text x="236.8" y="98.4">0201&lt;1uf</text>
<text x="165.6" y="124.3">SM-8475P-1-MPSP1518B-TR-00-0-AC</text>
<text x="100.6" y="142.8">L3101</text>
<text x="107.7" y="141">10nH</text>
<text x="113.1" y="141">±3% 0201</text>
<text x="127.3" y="140.9">U3101</text>
<text x="44.7" y="148.3">RT3107</text>
<text x="98.8" y="149.8">W31011</text>
<text x="100.7" y="144.7">L3100</text>
<text x="107.9" y="144.7">10nH</text>
<text x="113.2" y="144.7">±3% 0201</text>
<text x="114.8" y="149.8">SHORT</text>
<text x="44.7" y="150">100Kohm</text>
<text x="44.7" y="151.8">±1%</text>
<text x="44.7" y="153.6">0201</text>
<text x="97" y="155.2">TP3111</text>
<text x="98.8" y="151.7">W31021</text>
<text x="109.5" y="155.2">TP0.3mm</text>
<text x="114.9" y="151.7">SHORT</text>
<text x="127.4" y="166.2">PTN3222BUKZ</text>
<text x="156.6" y="163.2">C3100</text>
<text x="156.6" y="165">0.47uF</text>
<text x="156.6" y="166.7">±10%</text>
<text x="165.6" y="163.3">C3101</text>
<text x="165.6" y="165">0.47uF</text>
<text x="165.6" y="166.8">±10%</text>
<text x="174.6" y="162.5">R3111</text>
<text x="174.6" y="164.3">0ohm</text>
<text x="174.6" y="166.1">±5%</text>
<text x="174.6" y="167.8">0201</text>
<text x="156.6" y="170.3">0201</text>
<text x="156.6" y="168.5">6.3V</text>
<text x="165.6" y="170.4">0201</text>
<text x="165.6" y="168.6">6.3V</text>
<text x="44.7" y="185.6">RT3108</text>
<text x="44.7" y="187.4">100Kohm</text>
<text x="44.7" y="189.2">±1%</text>
<text x="44.7" y="191">0201</text>
</g>
<g font-size="1.6">
<text x="120.7" y="18.2" transform="rotate(-90 120.7 18.2)">1</text>
<text x="96.6" y="27.2">&lt;47&gt; SM_CXO</text>
<text x="160.4" y="26.3">AY13</text>
<text x="161.1" y="29.9">AM2</text>
<text x="206.1" y="24.6">AV2</text>
<text x="206.1" y="26.4">AV1</text>
<text x="206.1" y="28.1">AW1</text>
<text x="206.1" y="29.9">AW2</text>
<text x="38.8" y="35.2">1</text>
<text x="47.6" y="35.2">2</text>
<text x="89.3" y="30.8">&lt;25,47,55&gt; SLEEP_CLK</text>
<text x="160" y="35.3">AW16</text>
<text x="206.1" y="31.7">AU1</text>
<text x="206.1" y="33.5">AU2</text>
<text x="18" y="36.1">&lt;47&gt; SM_RESIN_N</text>
<text x="51.3" y="38" transform="rotate(-90 51.3 38)">1</text>
<text x="161.4" y="38.8">AK3</text>
<text x="206.1" y="38.8">AP35</text>
<text x="206.1" y="40.6">AP36</text>
<text x="228.7" y="39.7">DP_AUX_M</text>
<text x="229" y="41.5">DP_AUX_P</text>
<text x="51.3" y="46.7" transform="rotate(-90 51.3 46.7)">2</text>
<text x="53.5" y="46.3">+/-0.03mm</text>
<text x="161.3" y="44.2">AN1</text>
<text x="161.4" y="47.7">AP1</text>
<text x="206.1" y="45.9">BA35</text>
<text x="206.1" y="47.7">BA36</text>
<text x="269.5" y="46.8">eUSB_HS_DM &lt;32&gt;</text>
<text x="60.3" y="52.1">&lt;47&gt; SM_PS_HOLD</text>
<text x="83.3" y="51.2">1</text>
<text x="92" y="51.2">2</text>
<text x="95.8" y="53.9" transform="rotate(-90 95.8 53.9)">1</text>
<text x="161.4" y="51.3">AK2</text>
<text x="206.1" y="51.3">AV36</text>
<text x="231.7" y="52.1">AP_USB0_SS_RX0_M</text>
<text x="269.5" y="48.6">eUSB_HS_DP</text>
<text x="281.1" y="48.6">&lt;32&gt;</text>
<text x="127.6" y="56.6">1</text>
<text x="127.7" y="58.4">1</text>
<text x="161.4" y="56.6">D22</text>
<text x="161.4" y="58.4">C23</text>
<text x="206.1" y="56.6">AV35</text>
<text x="206.2" y="58.4">AY34</text>
<text x="231.8" y="57.5">AP_USB0_SS_RX0_P</text>
<text x="231.8" y="59.3">AP_USB0_SS_RX1_M</text>
<text x="95.8" y="62.7" transform="rotate(-90 95.8 62.7)">2</text>
<text x="98" y="62.3">+/-0.03mm</text>
<text x="127.6" y="65.5">1</text>
<text x="127.8" y="60.2">1</text>
<text x="161.4" y="60.2">D23</text>
<text x="161.4" y="65.5">C21</text>
<text x="206.2" y="62">AY35</text>
<text x="206.2" y="63.8">AT36</text>
<text x="231.8" y="62.8">AP_USB0_SS_RX1_P</text>
<text x="231.9" y="64.6">AP_USB0_SS_TX0_M</text>
<text x="82.4" y="69.1">1</text>
<text x="127.6" y="67.3">1</text>
<text x="161.4" y="67.3">C22</text>
<text x="161.4" y="69.1">D21</text>
<text x="206.2" y="67.3">AT35</text>
<text x="206.2" y="69.1">AR35</text>
<text x="230.1" y="68.1">AP_USB0_SS_TX0_P</text>
<text x="230.1" y="69.9">AP_USB0_SS_TX1_M</text>
<text x="96.7" y="73.5" transform="rotate(-90 96.7 73.5)">1</text>
<text x="105.7" y="77">&lt;57&gt;</text>
<text x="106.9" y="73.5">&lt;57&gt; UFS0_RESET</text>
<text x="110.6" y="77">UFS0_REFCLK</text>
<text x="160.8" y="76.2">AJ36</text>
<text x="160.8" y="72.7">AJ35</text>
<text x="206.1" y="76.2">BA17</text>
<text x="206.2" y="72.7">AR36</text>
<text x="227.2" y="77.9">2</text>
<text x="227.3" y="76.2">2</text>
<text x="230.1" y="73.5">AP_USB0_SS_TX1_P</text>
<text x="242.8" y="77">PMIC_SPMI_CLK &lt;19,43,47,48,52,54&gt;</text>
<text x="42.3" y="83.4">AT3</text>
<text x="85.5" y="82.1">+/-0.03mm</text>
<text x="96.7" y="82.2" transform="rotate(-90 96.7 82.2)">2</text>
<text x="106.1" y="82.4">&lt;57&gt; UFS0_L0_RXM</text>
<text x="160.7" y="81.6">AL36</text>
<text x="160.7" y="83.4">AL35</text>
<text x="206.1" y="78">AY17</text>
<text x="206.1" y="81.6">BA15</text>
<text x="206.1" y="83.3">AY15</text>
<text x="242.8" y="78.8">PMIC_SPMI_DATA &lt;19,43,47,48,52,54&gt;</text>
<text x="42.3" y="85.2">AW37</text>
<text x="42.3" y="87">Y3</text>
<text x="106.4" y="84.1">&lt;57&gt; UFS0_L0_RXP</text>
<text x="106.6" y="85.9">&lt;57&gt; UFS0_L0_TXM</text>
<text x="106.8" y="87.7">&lt;57&gt; UFS0_L0_TXP</text>
<text x="160.3" y="85.1">AG35</text>
<text x="160.3" y="86.9">AG36</text>
<text x="206.1" y="88.7">AW5</text>
<text x="223.9" y="87.6" transform="rotate(-90 223.9 87.6)">1</text>
<text x="241.9" y="89.5">SP_ARI_POWER_ALARM</text>
<text x="262.2" y="89.5">&lt;43&gt;</text>
<text x="267" y="84.3" transform="rotate(-90 267 84.3)">1</text>
<text x="275.6" y="84.2" transform="rotate(-90 275.6 84.2)">1</text>
<text x="42.3" y="92.3">AT1</text>
<text x="42.3" y="94.1">AV39</text>
<text x="42.3" y="95.9">U1</text>
<text x="67.1" y="94">2</text>
<text x="67.1" y="95.8">2</text>
<text x="67.2" y="92.2">2</text>
<text x="106.2" y="93">&lt;57&gt; UFS0_L1_RXM</text>
<text x="106.4" y="94.8">&lt;57&gt; UFS0_L1_RXP</text>
<text x="160.2" y="92.3">AM36</text>
<text x="160.2" y="94">AM35</text>
<text x="160.6" y="95.8">AF35</text>
<text x="206" y="95.8">AN5</text>
<text x="228.7" y="92.3" transform="rotate(-90 228.7 92.3)">1</text>
<text x="234.6" y="92.2" transform="rotate(-90 234.6 92.2)">1</text>
<text x="267" y="93" transform="rotate(-90 267 93)">2</text>
<text x="275.6" y="92.9" transform="rotate(-90 275.6 92.9)">2</text>
<text x="106.6" y="96.6">&lt;57&gt; UFS0_L1_TXM</text>
<text x="106.8" y="98.4">&lt;57&gt; UFS0_L1_TXP</text>
<text x="160.6" y="97.6">AF36</text>
<text x="206" y="97.6">AL1</text>
<text x="206" y="99.3">AM1</text>
<text x="219.2" y="100.7">+/-0.03mm</text>
<text x="228.7" y="101.1" transform="rotate(-90 228.7 101.1)">2</text>
<text x="234.6" y="100.9" transform="rotate(-90 234.6 100.9)">2</text>
<text x="236.8" y="100.6">+/-0.03mm</text>
<text x="161.4" y="106.5">BB1</text>
<text x="161.5" y="104.7">A39</text>
<text x="162.4" y="102.9">A1</text>
<text x="206.1" y="104.7">F8</text>
<text x="160.5" y="108.3">BB39</text>
<text x="206.1" y="108.3">D29</text>
<text x="206.1" y="111.8">AY32</text>
<text x="206" y="115.4">AY9</text>
<text x="6.1" y="138.4">&lt;43&gt; SM8475_SKIN_THERM</text>
<text x="70.1" y="143.6">&lt;61,66,74&gt; USB0_HS_DP</text>
<text x="105.6" y="142.8">1</text>
<text x="116.1" y="142.8">2</text>
<text x="40.8" y="147.4" transform="rotate(-90 40.8 147.4)">1</text>
<text x="70" y="145.3">&lt;61,66,74&gt; USB0_HS_DM</text>
<text x="105.7" y="144.7">1</text>
<text x="112.5" y="149.8">2</text>
<text x="116.2" y="144.7">2</text>
<text x="124.1" y="144.7">C3</text>
<text x="124.2" y="146.5">B3</text>
<text x="144.7" y="144.7">D2</text>
<text x="144.7" y="148.3">D3</text>
<text x="21.6" y="151.5">Place Near SM8475</text>
<text x="74.6" y="152.5">&lt;32&gt; eUSB_HS_DM</text>
<text x="74.8" y="150.7">&lt;32&gt; eUSB_HS_DP</text>
<text x="105.4" y="153.4">1</text>
<text x="112.5" y="151.7">2</text>
<text x="124.1" y="150">C1</text>
<text x="124.2" y="151.8">B1</text>
<text x="124.2" y="155.4">B2</text>
<text x="144.7" y="153.6">C2</text>
<text x="40.8" y="156.1" transform="rotate(-90 40.8 156.1)">2</text>
<text x="67.3" y="161.4">&lt;33,34,61,71&gt; APPS_I2C_SDA</text>
<text x="67.5" y="159.6">&lt;33,34,61,71&gt; APPS_I2C_SCL</text>
<text x="70.3" y="156">&lt;48&gt; EUSB_RPTR_RST_N</text>
<text x="124.2" y="158.9">A3</text>
<text x="124.2" y="160.7">A2</text>
<text x="144.7" y="158.9">A1</text>
<text x="144.7" y="160.7">D1</text>
<text x="172.5" y="161.6" transform="rotate(-90 172.5 161.6)">1</text>
<text x="154.5" y="164.1" transform="rotate(-90 154.5 164.1)">1</text>
<text x="163.5" y="164.1" transform="rotate(-90 163.5 164.1)">1</text>
<text x="154.5" y="169.2" transform="rotate(-90 154.5 169.2)">2</text>
<text x="163.5" y="169.3" transform="rotate(-90 163.5 169.3)">2</text>
<text x="172.5" y="170.3" transform="rotate(-90 172.5 170.3)">2</text>
<text x="11.8" y="175.7">&lt;43&gt; QUIET_THERM</text>
<text x="40.8" y="184.7" transform="rotate(-90 40.8 184.7)">1</text>
<text x="40.8" y="193.5" transform="rotate(-90 40.8 193.5)">2</text>
<text x="228.3" y="195.2">Title</text>
<text x="235.4" y="197">M81_5G_MAIN</text>
<text x="228.3" y="200.5">Size</text>
<text x="230.1" y="202.3">A3</text>
<text x="235.4" y="200.5">Document Number</text>
<text x="235.4" y="202.3">SM8475 Control</text>
<text x="228.3" y="205.9">Date:</text>
<text x="237.6" y="205.9">Tuesday, December 20, 2022</text>
<text x="263.9" y="205.9">Sheet</text>
<text x="278.1" y="205.9">of</text>
<text x="283.5" y="205.9">78</text>
</g>
<g font-size="1.6" fill="#f00">
<text x="109.6" y="27.1">o</text>
<text x="34.9" y="36">o</text>
<text x="109.6" y="30.6">o</text>
<text x="225.1" y="39.5">o</text>
<text x="225.1" y="41.3">o</text>
<text x="264.5" y="46.6">o</text>
<text x="77.9" y="52">o</text>
<text x="225.4" y="52">o</text>
<text x="264.5" y="48.4">o</text>
<text x="130.5" y="56.6">SM_JTAG_SRST_N</text>
<text x="130.5" y="58.4">SM_JTAG_TCK</text>
<text x="225.4" y="57.3">o</text>
<text x="225.4" y="59.1">o</text>
<text x="269.8" y="56.2">VREG_S3H_0P5</text>
<text x="130.5" y="60.2">SM_JTAG_TDI</text>
<text x="130.5" y="65.6">SM_JTAG_TDO</text>
<text x="225.1" y="64.4">o</text>
<text x="225.4" y="62.7">o</text>
<text x="85.1" y="69.1">SM_JTAG_TRST_N</text>
<text x="130.5" y="67.3">SM_JTAG_TMS</text>
<text x="225.1" y="68">o</text>
<text x="225.1" y="69.8">o</text>
<text x="124.2" y="73.3">o</text>
<text x="124.2" y="76.9">o</text>
<text x="225.1" y="73.3">o</text>
<text x="237.9" y="76.9">o</text>
<text x="123.7" y="82.2">o</text>
<text x="123.8" y="84">o</text>
<text x="237.8" y="78.6">o</text>
<text x="124.2" y="85.8">o</text>
<text x="124.2" y="87.5">o</text>
<text x="238.7" y="89.3">o</text>
<text x="123.8" y="92.9">o</text>
<text x="123.8" y="94.7">o</text>
<text x="124.2" y="96.4">o</text>
<text x="124.2" y="98.2">o</text>
<text x="141.8" y="136.1">VREG_L2B_3P07</text>
<text x="157.8" y="136.1">VREG_S10B_1P8</text>
<text x="30.1" y="138.2">o</text>
<text x="94.5" y="143.4">o</text>
<text x="94.5" y="145.2">o</text>
<text x="92.7" y="155.9">o</text>
<text x="94.5" y="150.5">o</text>
<text x="94.5" y="152.3">o</text>
<text x="92.7" y="159.4">o</text>
<text x="92.7" y="161.2">o</text>
<text x="30.1" y="175.6">o</text>
</g>
<g font-size="1.6" fill="#004080">
<text x="166.5" y="27.4">CXO</text>
<text x="192.6" y="29.2">SDC2_DATA_0</text>
<text x="195.1" y="27.4">SDC2_CMD</text>
<text x="195.6" y="25.7">SDC2_CLK</text>
<text x="166.6" y="31">SLEEP_CLK</text>
<text x="192.7" y="31">SDC2_DATA_1</text>
<text x="192.7" y="32.8">SDC2_DATA_2</text>
<text x="192.7" y="34.6">SDC2_DATA_3</text>
<text x="166.6" y="36.3">RESIN_N</text>
<text x="166.6" y="39.9">RESOUT_N</text>
<text x="190.3" y="39.9">USB0_DP_AUX_N</text>
<text x="190.4" y="41.7">USB0_DP_AUX_P</text>
<text x="166.5" y="45.2">MODE_0</text>
<text x="194.1" y="47">EUSB0_EDM</text>
<text x="166.5" y="48.8">MODE_1</text>
<text x="166.6" y="52.4">PS_HOLD</text>
<text x="190.4" y="52.4">USB0_SS_RX0_M</text>
<text x="194.4" y="48.8">EUSB0_EDP</text>
<text x="166.5" y="57.7">JTAG_SRST_N</text>
<text x="166.5" y="59.5">JTAG_TCK</text>
<text x="190.4" y="59.5">USB0_SS_RX1_M</text>
<text x="190.7" y="57.7">USB0_SS_RX0_P</text>
<text x="166.5" y="61.3">JTAG_TDI</text>
<text x="190.6" y="64.9">USB0_SS_TX0_M</text>
<text x="190.7" y="63.1">USB0_SS_RX1_P</text>
<text x="166.5" y="66.6">JTAG_TDO</text>
<text x="166.5" y="68.4">JTAG_TMS</text>
<text x="166.5" y="70.2">JTAG_TRST_N</text>
<text x="190.6" y="70.2">USB0_SS_TX1_M</text>
<text x="190.9" y="68.4">USB0_SS_TX0_P</text>
<text x="166.6" y="77.3">UFS0_REFCLK</text>
<text x="166.6" y="73.8">UFS0_RESET_N</text>
<text x="190.1" y="77.3">PMIC_SPMI0_CLK</text>
<text x="190.9" y="73.8">USB0_SS_TX1_P</text>
<text x="166.6" y="82.7">UFS0_L0_RXM</text>
<text x="188.9" y="79.1">PMIC_SPMI0_DATA</text>
<text x="190.1" y="82.6">PMIC_SPMI1_CLK</text>
<text x="33.9" y="84.5">DNC_14</text>
<text x="33.9" y="86.3">DNC_15</text>
<text x="33.9" y="88">DNC_23</text>
<text x="166.6" y="84.4">UFS0_L0_RXP</text>
<text x="166.6" y="86.2">UFS0_L0_TXM</text>
<text x="166.6" y="88">UFS0_L0_TXP</text>
<text x="184.7" y="89.8">SP_ARI_POWER_ALARM</text>
<text x="188.9" y="84.4">PMIC_SPMI1_DATA</text>
<text x="27.3" y="93.4">REFGEN_REXT0</text>
<text x="27.3" y="95.2">REFGEN_REXT1</text>
<text x="166.6" y="93.3">UFS0_L1_RXM</text>
<text x="166.6" y="95.1">UFS0_L1_RXP</text>
<text x="27.3" y="97">REFGEN_REXT2</text>
<text x="166.6" y="96.9">UFS0_L1_TXM</text>
<text x="166.6" y="98.7">UFS0_L1_TXP</text>
<text x="197.7" y="98.6">DNC_10</text>
<text x="197.7" y="100.4">DNC_11</text>
<text x="197.7" y="96.9">DNC_12</text>
<text x="166.5" y="104">NC_1</text>
<text x="166.5" y="105.8">NC_2</text>
<text x="166.5" y="107.6">NC_3</text>
<text x="195.5" y="105.8">EBI02_CAL</text>
<text x="166.6" y="109.4">NC_4</text>
<text x="195.5" y="112.9">EBI13_CAL</text>
<text x="197.7" y="109.3">DNC_17</text>
<text x="197.7" y="116.5">DNC_16</text>
<text x="128.3" y="145.8">DP</text>
<text x="128.3" y="147.5">DN</text>
<text x="136.3" y="145.8">VDD1V8</text>
<text x="136.3" y="149.3">VDD3V3</text>
<text x="106.8" y="150.9">1</text>
<text x="106.8" y="152.7">1</text>
<text x="109.5" y="150.9">2</text>
<text x="109.5" y="152.7">2</text>
<text x="128.3" y="152.9">eDN</text>
<text x="128.3" y="151.1">eDP</text>
<text x="138" y="154.7">ADDR</text>
<text x="128.3" y="156.4">RST_N</text>
<text x="128.3" y="160">SCL</text>
<text x="128.3" y="161.8">SDA</text>
<text x="137.8" y="161.8">DGND</text>
<text x="137.9" y="160">AGND</text>
</g>
<g font-size="1.3">
<text x="30.9" y="1.3">5</text>
<text x="88.9" y="1.3">4</text>
<text x="147" y="1.3">3</text>
<text x="205.1" y="1.3">2</text>
<text x="263.2" y="1.3">1</text>
<text x=".5" y="28.5">D</text>
<text x="292.6" y="28.5">D</text>
<text x=".5" y="79.5">C</text>
<text x="292.7" y="79.5">C</text>
<text x=".5" y="130.6">B</text>
<text x="292.7" y="130.6">B</text>
<text x=".5" y="181.7">A</text>
<text x="292.7" y="181.7">A</text>
<text x="30.9" y="207.4">5</text>
<text x="88.9" y="207.4">4</text>
<text x="147" y="207.4">3</text>
<text x="205.1" y="207.4">2</text>
<text x="263.2" y="207.4">1</text>
</g>
</svg>
